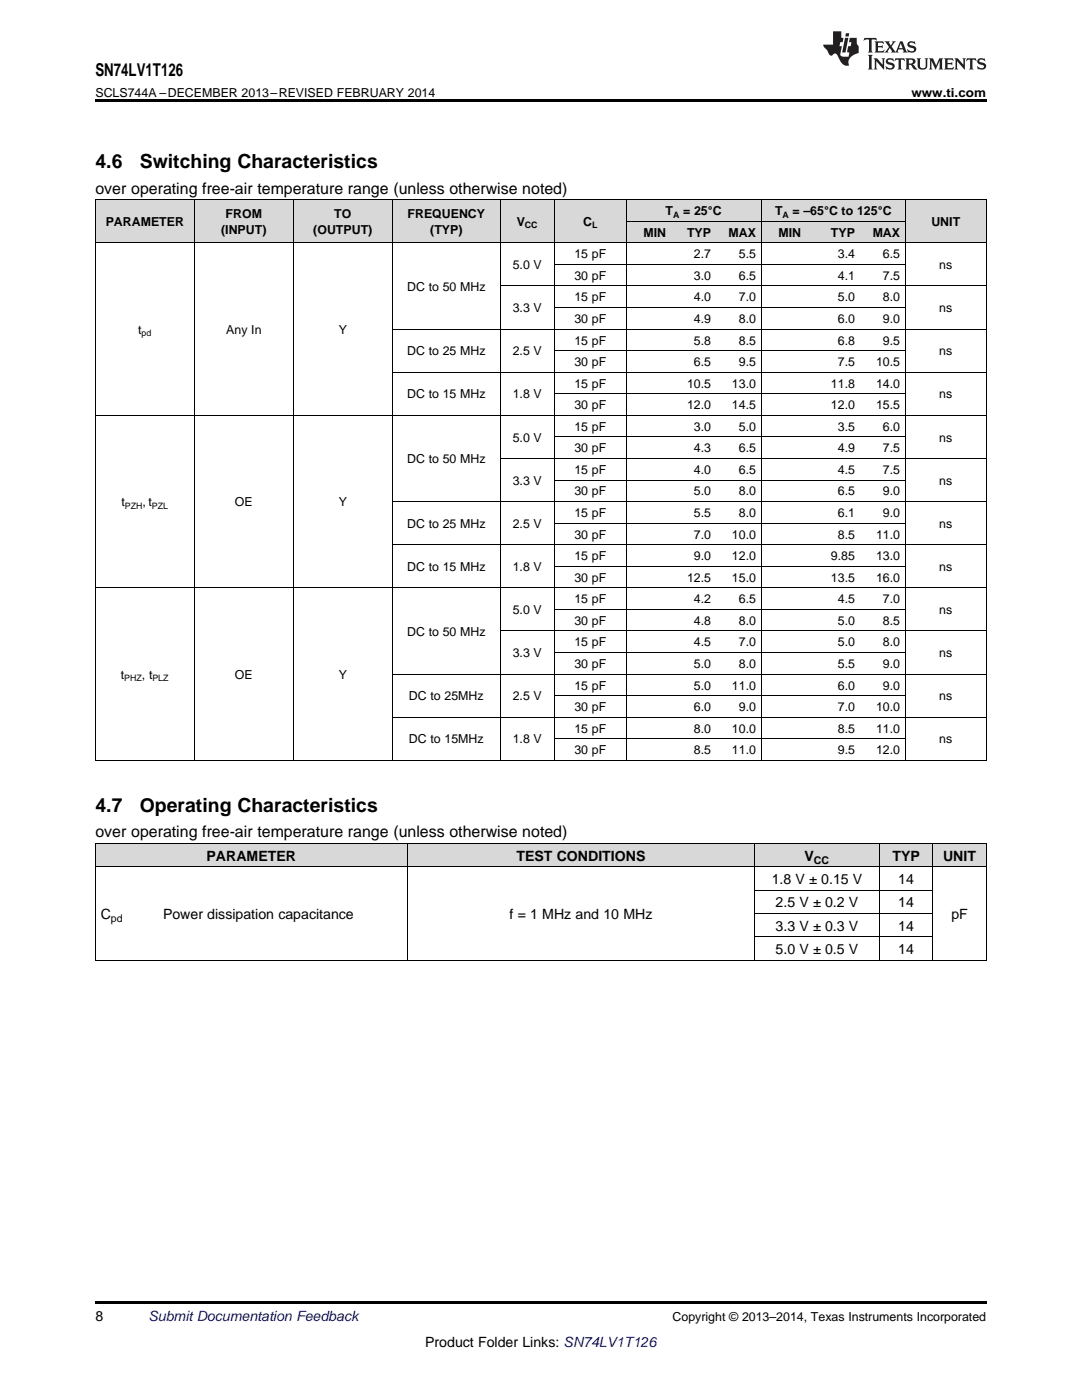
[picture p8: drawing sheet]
<svg xmlns="http://www.w3.org/2000/svg" width="216mm" height="279mm" viewBox="0 0 216 279" stroke-linecap="round" stroke-linejoin="round" font-family="sans-serif">
<g fill="#d8d8d8">
<path d="M19 168.4h12.5v4.6h-12.5z"/>
<path d="M31.5 168.4h49.8v4.6h-49.8z"/>
<path d="M81.3 168.4h69.3v4.6h-69.3z"/>
<path d="M150.6 168.4h24.9v4.6h-24.9z"/>
<path d="M175.5 168.4h10.7v4.6h-10.7z"/>
<path d="M186.2 168.4h10.6v4.6h-10.6z"/>
<path d="M19 39.9h19.8v8.6h-19.8z"/>
<path d="M38.8 39.9h19.8v8.6h-19.8z"/>
<path d="M58.6 39.9h19.7v8.6h-19.7z"/>
<path d="M78.3 39.9h21.5v8.6h-21.5z"/>
<path d="M99.8 39.9h10.8v8.6h-10.8z"/>
<path d="M110.6 39.9h14.4v8.6h-14.4z"/>
<path d="M125 44.2h9v4.3h-9z"/>
<path d="M134 44.2h8.9v4.3h-8.9z"/>
<path d="M142.9 44.2h9v4.3h-9z"/>
<path d="M151.9 44.2h9v4.3h-9z"/>
<path d="M160.9 44.2h10.8v4.3h-10.8z"/>
<path d="M171.7 44.2h9v4.3h-9z"/>
<path d="M180.7 39.9h16.1v8.6h-16.1z"/>
<path d="M125 39.9h9v4.3h-9z"/>
<path d="M134 39.9h8.9v4.3h-8.9z"/>
<path d="M142.9 39.9h9v4.3h-9z"/>
<path d="M151.9 39.9h9v4.3h-9z"/>
<path d="M160.9 39.9h10.8v4.3h-10.8z"/>
<path d="M171.7 39.9h9v4.3h-9z"/>
</g>
<path d="M19 19.9h177.8v.5h-177.8zM19 151.8h.2zM58.5 151.8h.1zM78.2 151.8h.1zM99.7 151.8h.1zM110.5 151.8h.1zM124.9 151.8h.1zM151.8 151.8h.1zM180.6 151.8h.1zM196.7 151.8h.1zM19 259.7h177.8v.5h-177.8z" fill="#000"/>
<g fill="none" stroke="#000" stroke-width=".2">
<path d="M19 39.8h177.8M19.1 39.9v111.9M38.8 39.9v111.9M58.5 39.9v111.9M78.3 39.9v111.9M99.8 39.9v111.9M110.6 39.9v111.9M124.9 39.9v111.9M151.9 39.9v111.9M180.6 39.9v111.9M196.8 39.9v111.9M19 48.5h177.8"/>
<path d="M99.8 57.1h97M110.6 52.8h70.1M125 44.2h55.7M78.3 74.3h118.5M78.3 65.7h118.5M110.6 78.6h70.1M110.6 70h70.1M110.6 61.4h70.1M19 82.9h177.8M99.8 91.5h97M110.6 95.8h70.1M110.6 87.2h70.1"/>
<path d="M19 117.3h177.8M78.3 108.7h118.5M78.3 100.1h118.5M110.6 113h70.1M110.6 104.4h70.1M78.3 134.5h118.5M99.8 125.9h97M110.6 138.8h70.1M110.6 130.2h70.1M110.6 121.6h70.1M19 151.7h177.8M78.3 143.1h118.5"/>
<path d="M110.6 147.4h70.1M19 173h177.8M19 168.3h177.8M19.1 168.4v23.3M81.2 168.4v23.3M150.5 168.4v23.3M150.6 177.6h35.6M175.5 168.4v23.3M186.1 168.4v23.3M196.8 168.4v23.3M19 191.6h177.8M150.6 187h35.6"/>
<path d="M150.6 182.3h35.6"/>
</g>
<g fill="#231f20">
<path d="M172.5 7.6l-.1 .5 .4-.2h.6v.1v2.1l-.2 .4h.9l-.2-.4v-2.1l.1-.1h.5l.5 .2-.2-.5zM174.5 8.3l.2 .3v1.5l-.2 .4h1.8l.2-.6a1.04 1.04 0 0 1-1.3 .2v-.7h.6l.3 .2v-.6l-.3 .2h-.6v-.6l.8-.1 .4 .3-.2-.5zM176.5 8.3l.9 1.1-.9 1.1h.8l-.2-.2 .4-.7 .5 .7-.2 .2h1.5l-.2-.2 .2-.4h.9l.1 .4-.2 .2h1l-.3-.3-.7-1.9h-.5l-.9 2-.8-1 .9-1h-.8l.1 .3-.4 .5-.3-.6 .1-.2zM179.7 8.6l.4 1h-.7zM181.3 8.4a.63 .63 0 0 0-.2 .7 .63 .63 0 0 0 .6 .4l.6 .2 .1 .2a.75 .75 0 0 1-.7 .4 .75 .75 0 0 1-.6-.5l.1 .7 .1-.1a1.11 1.11 0 0 0 1.5-.6 1.13 1.13 0 0 0-1.2-.8l-.1-.4a1.04 1.04 0 0 1 1.2 .2l-.2-.5-.2 .1-.4-.2zM173.2 10.9l.2 .4v2.2l-.2 .4h1l-.3-.4v-2.2l.3-.4zM174.3 11.6l.3 .4v1.5l-.3 .4h.8l-.2-.4v-1.3l1.5 1.7v-1.9l.2-.4h-.7l.2 .4v.9l-1.1-1.3zM177 11.8a.62 .62 0 0 0-.2 .7 .62 .62 0 0 0 .6 .4l.6 .1 .1 .3a.76 .76 0 0 1-.7 .3 .76 .76 0 0 1-.7-.4l.2 .7 .1-.1a1.11 1.11 0 0 0 1.5-.6 1.13 1.13 0 0 0-1.2-.8l-.1-.4a1.04 1.04 0 0 1 1.2 .2l-.2-.6-.2 .1-.5-.1zM178.7 11.6l-.2 .6a.61 .61 0 0 1 .8-.3v1.6l-.2 .4h.9l-.2-.4v-1.6a.63 .63 0 0 1 .7 .3l-.1-.6zM180.6 11.6l.3 .4v1.5l-.3 .4h1l-.2-.2-.1-.8 .6 .2a.76 .76 0 0 0 1.2 .7l-1-1a.58 .58 0 0 0 .6-.5 .58 .58 0 0 0-.5-.6zM181.4 11.9h.1a.45 .45 0 0 1 .5 .1 .45 .45 0 0 1 .1 .5l-.8 .2zM182.9 11.6l.2 .2a2.17 2.17 0 0 0 .3 1.9 .99 .99 0 0 0 1.6-.6v-1.1l.2-.4h-.7l.2 .2a1.92 1.92 0 0 1-.2 1.8 .6 .6 0 0 1-.9-.5v-1.1l.2-.4zM185.4 11.6l.2 .4v1.5l-.2 .4h.7l-.2-.4v-1.4l.8 1.8 .8-1.8v1.4l-.2 .4h.9l-.2-.4v-1.5l.2-.4h-.8l-.6 1.5-.6-1.5zM188.4 11.6l.2 .4v1.5l-.2 .4h1.8l.1-.6a1.04 1.04 0 0 1-1.2 .1v-.6h.5l.4 .2v-.6l-.4 .2h-.5v-.7h.8l.3 .3-.1-.6zM190.5 11.6l.2 .4v1.5l-.2 .4h.7l-.2-.4v-1.3l1.5 1.7v-1.9l.2-.4h-.7l.2 .4v.9l-1.1-1.3zM192.9 11.6l-.1 .6a.61 .61 0 0 1 .7-.3l.1 1.6-.3 .4h1l-.3-.4 .1-1.6a.63 .63 0 0 1 .7 .3l-.1-.6zM195.2 11.8a.62 .62 0 0 0-.2 .7 .62 .62 0 0 0 .6 .4l.6 .1 .1 .3a.76 .76 0 0 1-.7 .3 .76 .76 0 0 1-.6-.4l.1 .7 .1-.1a1.11 1.11 0 0 0 1.6-.6 1.13 1.13 0 0 0-1.3-.8l-.1-.4a1.04 1.04 0 0 1 1.2 .2l-.1-.6-.2 .1-.5-.1z"/>
<path d="M166.2 6.3v2.6h-1.9v.4l.8 .9a.91 .91 0 0 0 1 .8 .56 .56 0 0 1 .5-.3 .56 .56 0 0 1 .5 .3l.4 .8a1.53 1.53 0 0 0 1.9 1.2 1.54 1.54 0 0 1 1-2.1l.9-.3v-1.4a1.52 1.52 0 0 1-.4-1.6h-1.3l-.2 .8h.5l-.2 .8h-.5l-.1 1v.2l.4 .1-.2 .8a1.93 1.93 0 0 1-1.6-.3l.3-1.8h-.5l.2-.8h.4l.2-.8h-.4v-1.3zM168.6 7.6l-.6 2.9h.7l.6-2.9zM168.8 6.6l-.1 .7h.6l.2-.7z"/>
</g>
<g font-size="3.9">
<text x="19" y="33.5">4.6</text>
<text x="27.9" y="33.5">Switching Characteristics</text>
<text x="19" y="162">4.7</text>
<text x="27.9" y="162">Operating Characteristics</text>
</g>
<text font-size="3.5" x="19" y="15.2">SN74LV1T126</text>
<g font-size="3.2">
<text x="19" y="38.6">over operating free-air temperature range (unless otherwise noted)</text>
<text x="19" y="167.1">over operating free-air temperature range (unless otherwise noted)</text>
</g>
<g font-size="2.8">
<text x="41.2" y="171.8">PARAMETER</text>
<text x="103" y="171.8">TEST CONDITIONS</text>
<text x="160.5" y="171.8">V</text>
<text x="178.1" y="171.8">TYP</text>
<text x="188.2" y="171.8">UNIT</text>
<text x="154" y="176.4">1.8 V ± 0.15 V</text>
<text x="179.2" y="176.4">14</text>
<text x="20.1" y="183.4">C</text>
<text x="32.5" y="183.4">Power dissipation capacitance</text>
<text x="101.7" y="183.4">f = 1 MHz and 10 MHz</text>
<text x="154.8" y="181.1">2.5 V ± 0.2 V</text>
<text x="154.8" y="185.7">3.3 V ± 0.3 V</text>
<text x="179.2" y="181.1">14</text>
<text x="179.2" y="185.7">14</text>
<text x="189.8" y="183.4">pF</text>
<text x="154.8" y="190.4">5.0 V ± 0.5 V</text>
<text x="179.2" y="190.4">14</text>
<text x="19" y="263.6">8</text>
<text x="84.8" y="268.9">Product Folder Links: SN74LV1T126</text>
</g>
<text font-size="2.8" fill="#0000c8" x="29.6" y="263.6">Submit Documentation Feedback</text>
<g font-size="2.5">
<text x="19" y="19.3">SCLS744A –DECEMBER 2013–REVISED FEBRUARY 2014</text>
<text x="181.9" y="19.3">www.ti.com</text>
<text x="21.1" y="45.1">PARAMETER</text>
<text x="44.1" y="46.7">(INPUT)</text>
<text x="45" y="43.5">FROM</text>
<text x="62.5" y="46.7">(OUTPUT)</text>
<text x="66.7" y="43.5">TO</text>
<text x="81.3" y="43.5">FREQUENCY</text>
<text x="85.9" y="46.7">(TYP)</text>
<text x="103.1" y="45.1">V</text>
<text x="116.4" y="45.1">C</text>
<text x="128.4" y="47.2">MIN</text>
<text x="132.8" y="42.9">T</text>
<text x="136.3" y="42.9">= 25°C</text>
<text x="137.1" y="47.2">TYP</text>
<text x="145.4" y="47.2">MAX</text>
<text x="154.7" y="42.9">T</text>
<text x="155.3" y="47.2">MIN</text>
<text x="158.2" y="42.9">= –65°C to 125°C</text>
<text x="165.8" y="47.2">TYP</text>
<text x="174.1" y="47.2">MAX</text>
<text x="185.8" y="45.1">UNIT</text>
<text x="102.3" y="53.7">5.0 V</text>
<text x="114.6" y="51.5">15 pF</text>
<text x="138.5" y="51.5">2.7</text>
<text x="147.4" y="51.5">5.5</text>
<text x="167.2" y="51.5">3.4</text>
<text x="176.2" y="51.5">6.5</text>
<text x="187.4" y="53.7">ns</text>
<text x="81.2" y="58">DC to 50 MHz</text>
<text x="114.6" y="55.8">30 pF</text>
<text x="138.5" y="55.8">3.0</text>
<text x="147.4" y="55.8">6.5</text>
<text x="167.2" y="55.8">4.1</text>
<text x="176.2" y="55.8">7.5</text>
<text x="102.3" y="62.3">3.3 V</text>
<text x="114.6" y="60.1">15 pF</text>
<text x="114.6" y="64.5">30 pF</text>
<text x="138.5" y="60.1">4.0</text>
<text x="138.5" y="64.5">4.9</text>
<text x="147.4" y="60.1">7.0</text>
<text x="147.4" y="64.5">8.0</text>
<text x="167.2" y="60.1">5.0</text>
<text x="167.2" y="64.5">6.0</text>
<text x="176.2" y="60.1">8.0</text>
<text x="176.2" y="64.5">9.0</text>
<text x="187.4" y="62.3">ns</text>
<text x="27.6" y="66.6">t</text>
<text x="45.2" y="66.6">Any In</text>
<text x="67.6" y="66.6">Y</text>
<text x="81.2" y="70.9">DC to 25 MHz</text>
<text x="102.3" y="70.9">2.5 V</text>
<text x="114.6" y="68.8">15 pF</text>
<text x="138.5" y="68.8">5.8</text>
<text x="147.4" y="68.8">8.5</text>
<text x="167.2" y="68.8">6.8</text>
<text x="176.2" y="68.8">9.5</text>
<text x="187.4" y="70.9">ns</text>
<text x="114.6" y="73.1">30 pF</text>
<text x="114.6" y="77.4">15 pF</text>
<text x="137.1" y="77.4">10.5</text>
<text x="138.5" y="73.1">6.5</text>
<text x="146" y="77.4">13.0</text>
<text x="147.4" y="73.1">9.5</text>
<text x="165.8" y="77.4">11.8</text>
<text x="167.2" y="73.1">7.5</text>
<text x="174.8" y="73.1">10.5</text>
<text x="174.8" y="77.4">14.0</text>
<text x="81.2" y="79.5">DC to 15 MHz</text>
<text x="102.3" y="79.5">1.8 V</text>
<text x="114.6" y="81.7">30 pF</text>
<text x="137.1" y="81.7">12.0</text>
<text x="146" y="81.7">14.5</text>
<text x="165.8" y="81.7">12.0</text>
<text x="174.8" y="81.7">15.5</text>
<text x="187.4" y="79.5">ns</text>
<text x="102.3" y="88.1">5.0 V</text>
<text x="114.6" y="86">15 pF</text>
<text x="138.5" y="86">3.0</text>
<text x="147.4" y="86">5.0</text>
<text x="167.2" y="86">3.5</text>
<text x="176.2" y="86">6.0</text>
<text x="187.4" y="88.1">ns</text>
<text x="81.2" y="92.4">DC to 50 MHz</text>
<text x="114.6" y="90.3">30 pF</text>
<text x="114.6" y="94.6">15 pF</text>
<text x="138.5" y="90.3">4.3</text>
<text x="138.5" y="94.6">4.0</text>
<text x="147.4" y="90.3">6.5</text>
<text x="147.4" y="94.6">6.5</text>
<text x="167.2" y="90.3">4.9</text>
<text x="167.2" y="94.6">4.5</text>
<text x="176.2" y="90.3">7.5</text>
<text x="176.2" y="94.6">7.5</text>
<text x="24.2" y="101">t</text>
<text x="28.4" y="101">, t</text>
<text x="46.9" y="101">OE</text>
<text x="67.6" y="101">Y</text>
<text x="102.3" y="96.7">3.3 V</text>
<text x="114.6" y="98.9">30 pF</text>
<text x="138.5" y="98.9">5.0</text>
<text x="147.4" y="98.9">8.0</text>
<text x="167.2" y="98.9">6.5</text>
<text x="176.2" y="98.9">9.0</text>
<text x="187.4" y="96.7">ns</text>
<text x="81.2" y="105.3">DC to 25 MHz</text>
<text x="102.3" y="105.3">2.5 V</text>
<text x="114.6" y="103.2">15 pF</text>
<text x="114.6" y="107.5">30 pF</text>
<text x="138.5" y="103.2">5.5</text>
<text x="138.5" y="107.5">7.0</text>
<text x="146" y="107.5">10.0</text>
<text x="147.4" y="103.2">8.0</text>
<text x="167.2" y="103.2">6.1</text>
<text x="167.2" y="107.5">8.5</text>
<text x="174.8" y="107.5">11.0</text>
<text x="176.2" y="103.2">9.0</text>
<text x="187.4" y="105.3">ns</text>
<text x="81.2" y="113.9">DC to 15 MHz</text>
<text x="102.3" y="113.9">1.8 V</text>
<text x="114.6" y="111.8">15 pF</text>
<text x="138.5" y="111.8">9.0</text>
<text x="146" y="111.8">12.0</text>
<text x="165.8" y="111.8">9.85</text>
<text x="174.8" y="111.8">13.0</text>
<text x="187.4" y="113.9">ns</text>
<text x="114.6" y="116.1">30 pF</text>
<text x="137.1" y="116.1">12.5</text>
<text x="146" y="116.1">15.0</text>
<text x="165.8" y="116.1">13.5</text>
<text x="174.8" y="116.1">16.0</text>
<text x="102.3" y="122.6">5.0 V</text>
<text x="114.6" y="120.4">15 pF</text>
<text x="114.6" y="124.7">30 pF</text>
<text x="138.5" y="120.4">4.2</text>
<text x="138.5" y="124.7">4.8</text>
<text x="147.4" y="120.4">6.5</text>
<text x="147.4" y="124.7">8.0</text>
<text x="167.2" y="120.4">4.5</text>
<text x="167.2" y="124.7">5.0</text>
<text x="176.2" y="120.4">7.0</text>
<text x="176.2" y="124.7">8.5</text>
<text x="187.4" y="122.6">ns</text>
<text x="81.2" y="126.9">DC to 50 MHz</text>
<text x="102.3" y="131.2">3.3 V</text>
<text x="114.6" y="129">15 pF</text>
<text x="138.5" y="129">4.5</text>
<text x="147.4" y="129">7.0</text>
<text x="167.2" y="129">5.0</text>
<text x="176.2" y="129">8.0</text>
<text x="187.4" y="131.2">ns</text>
<text x="24.1" y="135.5">t</text>
<text x="28.3" y="135.5">, t</text>
<text x="46.9" y="135.5">OE</text>
<text x="67.6" y="135.5">Y</text>
<text x="114.6" y="133.3">30 pF</text>
<text x="114.6" y="137.6">15 pF</text>
<text x="138.5" y="133.3">5.0</text>
<text x="138.5" y="137.6">5.0</text>
<text x="146" y="137.6">11.0</text>
<text x="147.4" y="133.3">8.0</text>
<text x="167.2" y="133.3">5.5</text>
<text x="167.2" y="137.6">6.0</text>
<text x="176.2" y="133.3">9.0</text>
<text x="176.2" y="137.6">9.0</text>
<text x="81.6" y="139.8">DC to 25MHz</text>
<text x="102.3" y="139.8">2.5 V</text>
<text x="114.6" y="141.9">30 pF</text>
<text x="138.5" y="141.9">6.0</text>
<text x="147.4" y="141.9">9.0</text>
<text x="167.2" y="141.9">7.0</text>
<text x="174.8" y="141.9">10.0</text>
<text x="187.4" y="139.8">ns</text>
<text x="81.6" y="148.4">DC to 15MHz</text>
<text x="102.3" y="148.4">1.8 V</text>
<text x="114.6" y="146.2">15 pF</text>
<text x="138.5" y="146.2">8.0</text>
<text x="146" y="146.2">10.0</text>
<text x="167.2" y="146.2">8.5</text>
<text x="174.8" y="146.2">11.0</text>
<text x="187.4" y="148.4">ns</text>
<text x="114.6" y="150.5">30 pF</text>
<text x="138.5" y="150.5">8.5</text>
<text x="146" y="150.5">11.0</text>
<text x="167.2" y="150.5">9.5</text>
<text x="174.8" y="150.5">12.0</text>
<text x="134.2" y="263.6">Copyright © 2013–2014, Texas Instruments Incorporated</text>
</g>
<g font-size="2.1">
<text x="162.4" y="172.3">CC</text>
<text x="22.1" y="184">pd</text>
</g>
<g font-size="1.8">
<text x="104.7" y="45.6">CC</text>
<text x="118.1" y="45.6">L</text>
<text x="134.3" y="43.4">A</text>
<text x="156.1" y="43.4">A</text>
<text x="28.3" y="67.1">pd</text>
<text x="24.9" y="101.5">PZH</text>
<text x="30.3" y="101.5">PZL</text>
<text x="24.8" y="136">PHZ</text>
<text x="30.4" y="136">PLZ</text>
</g>
</svg>
